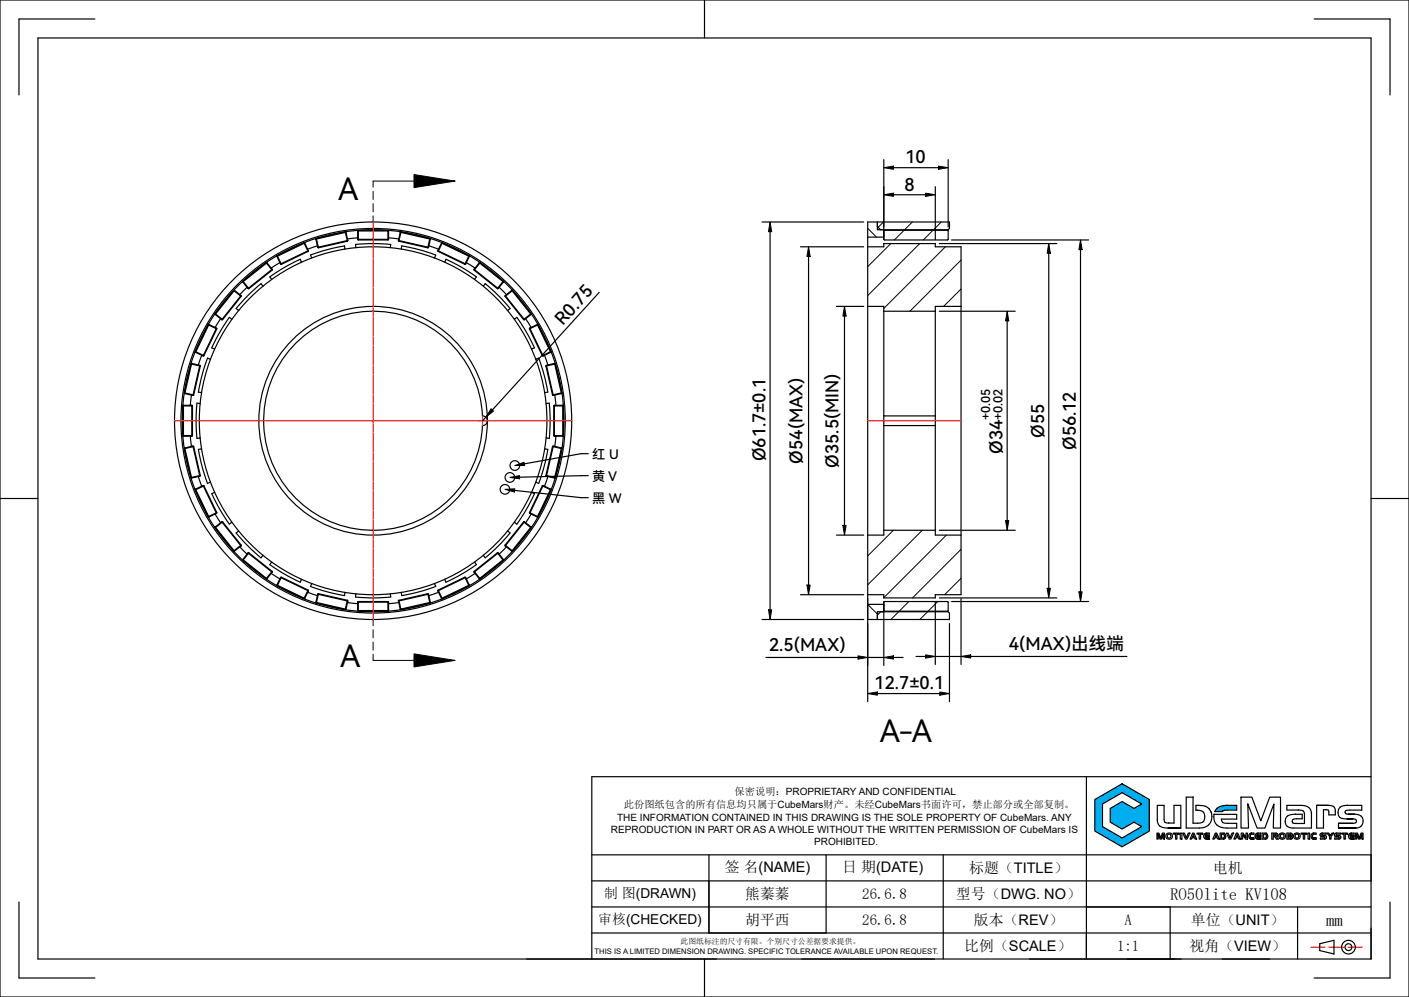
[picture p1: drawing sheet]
<svg xmlns="http://www.w3.org/2000/svg" width="297mm" height="210mm" viewBox="0 0 297 210" stroke-linecap="round" stroke-linejoin="round" font-family="sans-serif">
<!-- layer: 0 -->
<g fill="none" stroke="#000" stroke-width=".25">
<path d="M186.3 33.6v16.9M188.3 35.3h9.5M197.1 39.3v11.2M199.9 33.6v14.2M51.2 59.4l1.1 1.4M51.2 59.3l-.1 .1M51.2 59.2v.2M56.1 55.3h.2M56.3 55.3l-5.1 4.1M56.3 55.3l1.1 1.4M56.3 55.2l-.1 .1M57.3 58.8h-.1"/>
<path d="M57.3 56.9l-1.2-1.6-4.9 3.9 1.3 1.6M57.3 56.9l-4.8 3.9M57.4 56.7l-5.1 4.1M57.4 56.7l-.1 .2M58.3 53.9l.8 1.7M59 55.3l-1.8 1.2M59.1 55.6l.2 .1M63.5 55.2l-.2-.6-3 1.5-3.4 2.2 .3 .5M64.1 51.1l.8 1.9M64.1 51.1l-5.7 2.7 .9 1.9M64.1 51.1l.1 .1-5.8 2.8v-.2M64.2 51.1l.8 1.7"/>
<path d="M64.9 53l-5.6 2.7M65 52.8l-5.9 2.8M65 52.8l-.1 .2M65.7 54.2v.1M66.5 50.3l.5 1.8M66.7 50.2l.4 2M66.9 51.8l-2 .7M67 52.1l.1 .1M72.7 52.5l-.1-.7-3.2 .7-3.9 1.2 .2 .5M72.8 48.8l.4 2M72.8 48.8l-6.1 1.4M72.8 48.8l.1 .1-6.3 1.5 .1-.2"/>
<path d="M72.9 48.8l.4 1.8M73.2 50.8l-6.1 1.4M73.3 50.6l-.1 .2M73.3 50.6l-6.3 1.5M75.1 52.2l-.2-.7 3.3-.2 4.2 .2-.2 .7M75.4 50.4l.1 .1M75.4 50.1l-2.2 .2M75.4 50.4h6.5M75.4 48.5v1.9M75.5 48.5l-.1 .1h6.5l-.1-.1M75.5 48.5v2M75.5 48.5h6.3"/>
<path d="M75.5 50.5h6.3M81.8 48.5v2M81.9 50.4l-.1 .1M81.9 50.1l2.1 .2M81.9 48.5v1.9M84 50.6l6.3 1.5M84 50.6l.1 .2M84.1 50.8l6.1 1.4M84.4 48.8l-.4 1.8M84.5 48.8l-.1 .1 6.3 1.5M84.5 48.8l-.4 2M84.5 48.8l6.1 1.4"/>
<path d="M84.6 52.5l.1-.7 4 .9 3.1 1-.2 .6M90.3 52.1l-.1 .1M90.4 51.8l2 .7M90.6 50.2l-.4 2M90.6 50.2l.1 .2M90.7 50.4l-.4 1.7M90.7 50.3v.1M92.3 52.8l.1 .2M92.3 52.8l5.9 2.8M92.4 53l5.6 2.7M93.1 51.1l-.8 1.7M93.2 51.1l-.1 .1 5.8 2.8v-.2"/>
<path d="M93.2 51.1l-.8 1.9M93.2 51.1l5.7 2.7M93.8 55.2l.2-.6 2.9 1.5 3.5 2.2-.4 .5M98.2 55.6l-.2 .1M98.3 55.3l1.8 1.2M98.9 53.8l-.9 1.9M99 53.9l-.8 1.7M99.9 56.7v.2M99.9 56.7l5.1 4.1M99.9 56.9l1.3-1.6 4.9 3.9-1.3 1.6M99.9 56.9l4.9 3.9M101.1 55.2l-1.2 1.5"/>
<path d="M101.2 55.3h-.2l5.1 4.1v-.2M106.2 59.3l-1.2 1.5M160.6 46.8h21.5M162.3 48.8v79.7M168.7 52h13.4M170.4 54v69.2M182.9 52h3.4v-.7h10.8v.7h5.5v73.3h-5.5v.6h-10.8v-.6h-3.4M182.9 49.9h3.4M184.9 46.8v1.6h15l.2-.3v-1.3h-17.2v101M184.9 47.7l.7 .7M186.3 48.6l.1-.1h13.3l.2 .1v1.8l-.2 .1h-13.3l-.1-.1M186.3 48.5h.1"/>
<path d="M188.3 41h6.8M198 51.3h24.8M200.6 50.5h28.9M221.1 53.3v70.6M227.8 52.6v72.1M40.2 76.6h.2l-1.5 6.3-.1-.1M40.3 76.5l1.8 .4M41.1 74.2l1.7 .8M41.2 74l1.8 .9M42.1 76.9l.1 .2M42.1 76.9l-1.4 6.4M42.2 77.1l-2-.4-1.4 6 2 .5"/>
<path d="M42.2 77.1l-1.4 6.1M42.5 74.8l-.7 2.1M43 74.9l-.2 .1M43.9 68.4l.1-.1-2.8 5.9-.1-.1M43.9 68.3l1.7 .8M44.3 75.6l-.6-.2-1.2 4-.7 3.2 .7 .1M44.4 75.6l-.1 .1M45.3 66.1l.1 .1M45.4 66.2l1.3 1.1M45.4 66.2h-.1M45.6 69.1l.1 .2M45.6 69.1l-2.8 5.9"/>
<path d="M45.7 69.3l-1.8-.9-2.7 5.6M45.7 69.3l-2.7 5.6M46.5 67.1l-1.2 1.9M46.9 67.3h-.2M48.9 67.3l-.6-.5-2.2 3.5-1.5 3 .7 .2M49.4 61.2h-.2M49.4 61.2l-4 5M49.4 61.2l1.4 1.1M49.4 61.1l-.1 .1M50.8 62.3l-4.1 5M50.8 62.3v.1M50.8 62.4l-1.6-1.2-3.9 4.9 1.6 1.2"/>
<path d="M50.8 62.4l-3.9 4.9M52.1 60.5l-1.6 1.5M52.3 60.8h.2M55.4 60.3l-.4-.6-2.4 2.2-2.8 3.1 .5 .4M62.3 72.4a23.1 23.1 0 0 1 24.7-5.3 23.1 23.1 0 0 1 14.7 20.5 1.02 1.02 0 0 1 1 1 1.02 1.02 0 0 1-1 1 23.1 23.1 0 0 1-32.3 20.2 23.1 23.1 0 0 1-7.1-37.4zM101.9 60.3l.4-.6 2.4 2.2 2.8 3.1-.5 .4M105 60.8h-.2M105.2 60.5l1.5 1.5M106.5 62.4l1.6-1.2 3.9 4.9-1.6 1.2M106.5 62.4l3.9 4.9M106.5 62.3v.1M106.5 62.3l4.1 5"/>
<path d="M108 61.1l-1.5 1.2M108 61.2h-.1l4 5 .1-.1M108.4 67.3l.5-.5 1.9 2.8 1.9 3.7-.7 .2M110.4 67.3h.2M110.8 67.1l1.2 1.9M111.6 69.3l1.8-.9 2.7 5.6M111.6 69.3l2.7 5.6M111.7 69.1l-.1 .2M111.7 69.1l2.8 5.9M112 66.2l-1.4 1.1M112.9 75.7l.7-.3 1 3.2 .9 4-.7 .1M113.4 68.3l-1.7 .8"/>
<path d="M113.4 68.4l-.1-.1 2.8 5.9 .1-.1M114.3 74.9l.2 .1M114.8 74.8l.7 2.1M115.1 77.1l2-.4 1.3 6-1.9 .5M115.1 77.1l1.4 6.1M115.2 76.9l-.1 .2M115.2 76.9l1.4 6.4M116.1 74l-1.8 .9M116.2 74.2l-1.7 .8M117 76.5l-1.8 .4M117.1 76.6h-.2l1.4 6.3 .2-.1M126.3 61.6l-22.5 24.8"/>
<path d="M176.3 64.5h5.8M178 66.6v44.1M182.9 64.5h3.4v48.2h-3.4M186.3 65.6h10.8M198 65.6h16M202.6 64.5h-5.5v48.2h5.5M212.3 67.6v42.1M38.5 91.7h2.1M38.5 85.5l.2-.1v6.5l-.2-.1M38.5 85.4h1.9M38.5 91.9h1.9M38.8 82.9l1.9 .4"/>
<path d="M38.8 94.5l.1-.2 1.5 6.4-.2-.1M38.8 94.5l1.4 6.1M40.1 91.9l.3 2.1M40.4 83.2l-.3 2.2M40.4 85.4l.2 .1M40.4 85.4v6.5M40.6 91.7l-.2 .2M40.6 85.5h-2.1v6.2M40.6 85.5v6.2M40.7 94l.1 .1M40.7 94l1.4 6.3M40.7 94l-1.9 .4"/>
<path d="M40.8 83.2l-.1 .1M40.8 94.1l-2 .4M40.8 94.1l1.4 6M42.2 85l-.7-.1-.2 3.3 .2 4.1 .7-.1M42.5 94.6h-.7l.7 3.3 1.2 3.9 .7-.3M102.4 87.9l-.7 .7M114.8 94.6h.7l-.7 3.3-1.2 3.9-.6-.2M115.1 85l.7-.1 .2 4.1-.2 3.3-.7-.1M116.5 83.2l.1 .1M116.5 94.1l1.9 .4M116.5 94.1l-1.4 6M116.6 94l-1.4 6.3"/>
<path d="M116.6 94l1.9 .4M116.6 94l-.1 .1M116.7 91.7l.2 .2M116.7 85.5h2.1v6.2M116.7 91.7h2.1M116.7 85.5v6.2M116.9 85.4l-.2 .1M116.9 85.4h1.9M116.9 91.9h1.9M116.9 85.4v6.5M116.9 83.2l.3 2.2M117.2 91.9l-.3 2.1"/>
<path d="M118.4 94.5l-1.3 6.1M118.5 94.5l-.2-.2-1.4 6.4 .2-.1M118.5 82.9l-1.9 .4M118.8 85.5l-.2-.1v6.5l.2-.1M124 95.6h-1.5l-12 2.1M186.3 87.6h10.8M186.3 89.6h10.8M41.1 103.2l.1-.2 2.8 5.9h-.1M41.8 100.4l.7 2M42.1 100.3l-1.8 .4M42.2 100.1l-2 .5M42.2 100.1l-.1 .2"/>
<path d="M42.8 102.3h.2M42.8 102.3l2.8 5.8M42.8 102.3l-1.7 .8M43 102.3l-1.8 .9 2.7 5.6 1.8-.8M43 102.3l2.7 5.7M45.3 103.7l-.7 .3 1.5 2.9 2.2 3.5 .6-.4M45.3 111.2l.1-.2 4 5.1h-.2M45.3 111.2l3.9 4.9 1.6-1.3M45.3 108.3l1.2 1.8M45.6 108.1l-1.7 .9M45.7 108l-.1 .1M46.7 109.9h.2"/>
<path d="M46.7 109.9l-1.4 1.2M46.7 109.9l4.1 5.1M46.9 109.9l-1.6 1.3M46.9 109.9l3.9 4.9M50.3 111.9l-.5 .4 2.2 2.4 3 2.8 .4-.6M50.5 115.2l1.6 1.5M50.8 115l-1.5 1.2M50.8 114.8v.2M51.2 118v-.2l5.1 4.1h-.2M52.3 116.5l-1.2 1.4M52.3 116.5l5.1 4M52.5 116.4l-.2 .1"/>
<path d="M52.5 116.4l-1.3 1.6 4.9 3.9M52.5 116.4l4.8 3.9M57.3 118.4l-.4 .5 2.7 1.8 3.7 1.9 .2-.6M100.1 118.5l.3 .4-3.5 2.2-2.9 1.5-.2-.6M100.1 118.4l-.1 .1M104.8 116.4l.2 .1M104.8 116.4l1.3 1.6-4.9 3.9-1.3-1.6M104.8 116.4l-4.9 3.9M105 116.5l1.1 1.3M105 116.5l-5.1 4M106.1 117.8v.2M106.1 117.8l-5.1 4.1"/>
<path d="M106.2 117.8l-.1 .1M106.5 114.8v.2M106.5 115l1.4 1.1M106.7 115.2l-1.5 1.5M107 111.9l.5 .4-2.8 3-2.4 2.2-.4-.6M108 116.1l-.1 .1M108 116.1h-.1M108.5 103.3l14 1.5h1.5M108.5 110l-.1 .1M110.4 109.9l1.6 1.3M110.4 109.9l-3.9 4.9M110.6 109.9h-.2"/>
<path d="M110.6 109.9l-4.1 5.1M110.6 109.9l1.3 1.1M111.6 108l.1 .1M111.7 108.1l1.7 .9M111.9 111l.1 .2M111.9 111l-4 5.1M112 108.3l-1.2 1.8M112 111.2l-3.9 4.9-1.6-1.3M112 103.7l.7 .3-1.5 2.9-2.3 3.5-.4-.3M112 111l-.1 .1M113 101.5l-.1 .1M114.3 102.3l1.8 .9-2.7 5.6-1.8-.8"/>
<path d="M114.3 102.3l-2.7 5.7M114.5 102.3h-.2M114.5 102.3l-2.8 5.8M114.5 102.3l1.7 .8M115.1 100.1l.1 .2M115.1 100.1l2 .5M115.2 100.3l1.8 .4M115.5 100.4l-.7 2M116.2 103.2l-.1-.2-2.8 5.9h.1M124 100.2l-14.5 .3M176.3 112.7h5.8M186.3 111.7h10.8"/>
<path d="M198 111.7h16M57.2 120.8l1.8 1.1M57.3 120.3l-1.2 1.6M57.3 120.3l.1 .2M57.4 120.5l-1.2 1.5M58.4 123.4v-.2l5.8 2.9h-.1M59.1 121.6l5.9 2.9M59.1 121.6l-.8 1.7M59.3 121.6h-.2M59.3 121.6l-.9 1.8 5.7 2.7M59.3 121.6l5.6 2.7M64.9 124.8l2 .7"/>
<path d="M64.9 124.3l-.8 1.8M64.9 124.3l.1 .2M65 124.5l-.8 1.7M65.7 122.9l-.2 .6 3.1 1.1 4 .9 .1-.7M66.7 127l-.1-.1 6.3 1.4-.1 .1M66.7 127l6.1 1.4M67 125.2l6.3 1.4M67 125.2l-.5 1.8M67.1 125.1l-.1 .1M67.1 125.1l-.4 1.9M67.1 125.1l6.1 1.3M73.2 126.4l-.4 2"/>
<path d="M73.2 126.4l.1 .2M73.2 126.9l2.2 .3M73.3 126.6l-.4 1.8M75.1 125.1l-.2 .7 4.2 .1 3.3-.1-.2-.7M75.4 126.8v1.9M75.4 126.8h6.5M75.5 128.7l-.1-.1h6.5l-.1 .1M75.5 126.7l-.1 .1M75.5 126.7v2M75.5 128.7h6.3M75.5 126.7h6.3M81.8 126.7l.1 .1"/>
<path d="M81.8 126.7v2M81.9 126.8v1.9M84 126.6l.4 1.8M84 126.9l-2.1 .3M84.1 126.4l.4 2M84.1 126.4l-.1 .2M90.2 125.1l.4 1.9M90.2 125.1l-6.1 1.3M90.2 125.1l.1 .1M90.3 125.2l.4 1.8M90.3 125.2l-6.3 1.4M90.6 127l-6.1 1.4"/>
<path d="M90.6 127l.1-.1-6.3 1.4 .1 .1M91.6 123l.2 .5-3.9 1.3-3.2 .7-.1-.7M91.6 122.9v.1M92.3 124.5l.8 1.7M92.4 124.3l-.1 .2M92.4 124.3l.8 1.8M92.4 124.8l-2 .7M98 121.6h.2M98 121.6l.9 1.8M98 121.6l-5.6 2.7M98.2 121.6l.7 1.6M98.2 121.6l-5.9 2.9"/>
<path d="M98.9 123.4l-5.7 2.7M98.9 123.2v.2M98.9 123.2l-5.8 2.9h.1M98.9 123.2l.1 .1M99.9 120.5l1.1 1.4M99.9 120.3v.2M100.1 120.8l-1.8 1.1M101 121.9h.2M101.1 121.9l-.1 .1M160.6 130.5h21.5M161.5 138.5h19.4M168.7 125.3h13.4"/>
<path d="M182.9 130.5h17.2v-1.4l-.2-.2h-15v1.6M182.9 127.3h3.4M182.9 138.5h3.4M185.6 128.9l-.7 .6M186.3 126.8l.1-.1h13.3l.2 .1v1.8l-.2 .1h-13.3l-.1-.1M186.3 128.7h.1M186.3 126.8v13.4M188.3 138.5h2.1M193.1 138.3h2M197.1 126.8v13.2M197.1 138.3h5.5M198 125.9h24.8"/>
<path d="M200.1 131.3v16.5M200.6 126.7h28.9M202.6 126.1v13.9M204.6 138.3h32.9M184.9 146.1h13.2"/>
<circle cx="78.6" cy="88.6" r="41.9"/>
<circle cx="78.6" cy="88.6" r="40.5"/>
<circle cx="78.6" cy="88.6" r="40.2"/>
<circle cx="78.6" cy="88.6" r="36.6"/>
<circle cx="78.6" cy="88.6" r="24.1"/>
<circle cx="108.5" cy="98.1" r="1.02"/>
<circle cx="106.4" cy="103.1" r="1.02"/>
<circle cx="107.5" cy="100.6" r="1.02"/>
</g>
<g fill="none" stroke="#000" stroke-width=".21">
<path d="M87.3 36.8l8.6 1.3-8.6 1.4zM95.9 38.1h-17.3v1.3M186.3 35.3l2-.3v.7zM197.8 35l2.1 .3-2.1 .4zM78.6 40.3v1.7M78.6 42.9v1.7M78.6 45.5v1.3M162.3 46.8l.4 2h-.7zM170.4 52l.4 2h-.7zM186.3 41l2-.3v.7zM195.1 40.7l2 .3-2 .4zM221.1 51.3l.3 2h-.7z"/>
<path d="M227.8 50.5l.3 2.1h-.7zM178 64.5l.3 2.1h-.6zM212.3 65.6l.3 2h-.6zM103.5 86.1l.5 .5-1.6 1.3zM108.5 98.1l2-.7 .1 .6zM106.4 103.1l2.1-.1-.1 .6zM107.5 100.6l2-.4v.7zM177.7 110.7h.6l-.3 2zM212 109.7h.6l-.3 2zM78.6 130.5v1.3M78.6 132.6v1.8M78.6 135.2v1.7"/>
<path d="M78.6 137.8v1.3h17.3M87.3 137.7l8.6 1.4-8.6 1.4zM162 128.5h.7l-.4 2zM170.1 123.2h.7l-.4 2.1zM180.9 138.1l2 .4-2 .3zM186.3 138.5l2-.4v.7zM195.1 137.9l2 .4-2 .3zM202.6 138.3l2-.4v.7zM220.7 123.9h.7l-.3 2zM227.4 124.7h.7l-.3 2zM182.9 146.1l2-.4v.7zM198.1 145.7l2 .4-2 .3z"/>
</g>
<g fill="#000">
<path d="M87.3 36.8l8.6 1.3-8.6 1.4zM186.3 35.3l2-.3v.7zM197.8 35l2.1 .3-2.1 .4zM162.3 46.8l.4 2h-.7zM170.4 52l.4 2h-.7zM186.3 41l2-.3v.7zM195.1 40.7l2 .3-2 .4zM221.1 51.3l.3 2h-.7zM227.8 50.5l.3 2.1h-.7zM178 64.5l.3 2.1h-.6zM212.3 65.6l.3 2h-.6zM103.5 86.1l.5 .5-1.6 1.3z"/>
<path d="M108.5 98.1l2-.7 .1 .6zM106.4 103.1l2.1-.1-.1 .6zM107.5 100.6l2-.4v.7zM177.7 110.7h.6l-.3 2zM212 109.7h.6l-.3 2zM87.3 137.7l8.6 1.4-8.6 1.4zM162 128.5h.7l-.4 2zM170.1 123.2h.7l-.4 2.1zM180.9 138.1l2 .4-2 .3zM186.3 138.5l2-.4v.7zM195.1 137.9l2 .4-2 .3zM202.6 138.3l2-.4v.7z"/>
<path d="M220.7 123.9h.7l-.3 2zM227.4 124.7h.7l-.3 2zM182.9 146.1l2-.4v.7zM198.1 145.7l2 .4-2 .3z"/>
</g>
<!-- layer: VhF -->
<g fill="none" stroke="#000" stroke-width=".21">
<path d="M182.9 48.1l1.9 1.8M186.2 46.8l-1.1 1.1M187.8 51.3l-4.9 4.9M190.6 48.5l-2.1 2M192.3 46.8l-1.6 1.6M193.9 51.3l-11 11M196.7 48.5l-2.1 2M198.4 46.8l-1.6 1.6M199.3 52l-13 13M202.6 54.8l-10.8 10.8M202.6 60.9l-3.7 3.6M188.3 111.7l-5.4 5.4"/>
<path d="M194.4 111.7l-11.5 11.5M199.5 112.7l-13.2 13.2M202.6 115.7l-10.3 10.2M182.9 127.3l2 2M189.4 128.9l-1.6 1.6M191.6 126.7l-2.1 2M195.5 128.9l-1.6 1.6M197.7 126.7l-2.1 2M200.1 130.3l-.1 .2M202.6 121.8l-3.5 3.5"/>
</g>
<!-- layer: 0 -->
<g fill="none" stroke="#f00" stroke-width=".25">
<path d="M78.6 46.8v1.1M78.6 48.1v.2M78.6 48.4v1M78.6 49.6v.2M78.6 49.9v1.1M78.6 51.1v.2M78.6 51.5v1M78.6 52.7v.1M78.6 53v1M78.6 54.2v.2M78.6 54.5v1M78.6 55.7v.2"/>
<path d="M78.6 56.1v1M78.6 57.2v.2M78.6 57.6v1M78.6 58.8v.1M78.6 59.1v1M78.6 60.3v.2M78.6 60.6v1.1M78.6 61.8v.2M78.6 62.2v1M78.6 63.3v.2M78.6 63.7v1M78.6 64.9v.1"/>
<path d="M78.6 65.2v1M78.6 66.4v.2M78.6 66.7v1.1M78.6 67.9v.2M78.6 68.3v1M78.6 69.5v.1M78.6 69.8v1M78.6 71v.2M78.6 71.3v1M78.6 72.5v.2M78.6 72.8v1.1M78.6 74v.2"/>
<path d="M78.6 74.4v1M78.6 75.6v.1M78.6 75.9v1M78.6 77.1v.2M78.6 77.4v1M78.6 78.6v.2M78.6 79v1M36.8 88.6h1.1M38.1 88.6h.2M38.4 88.6h1.1M39.6 88.6h.2M40 88.6h1"/>
<path d="M41.2 88.6h.1M41.5 88.6h1M42.7 88.6h.2M43 88.6h1M44.2 88.6h.2M44.6 88.6h1M45.7 88.6h.2M46.1 88.6h1M47.3 88.6h.1M47.6 88.6h1M48.8 88.6h.2M49.1 88.6h1.1"/>
<path d="M50.3 88.6h.2M50.7 88.6h1M51.8 88.6h.2M52.2 88.6h1M53.4 88.6h.1M53.7 88.6h1M54.9 88.6h.2M55.2 88.6h1.1M56.4 88.6h.2M56.8 88.6h1M58 88.6h.1M58.3 88.6h1"/>
<path d="M59.5 88.6h.1M59.8 88.6h1M61 88.6h.2M61.3 88.6h1.1M62.5 88.6h.2M62.9 88.6h1M64.1 88.6h.1M64.4 88.6h1M65.6 88.6h.2M65.9 88.6h1M67.1 88.6h.2M67.5 88.6h1"/>
<path d="M68.6 88.6h.2M69 88.6h1M70.2 88.6h.1M70.5 88.6h1M71.7 88.6h.2M72 88.6h1M73.2 88.6h.2M73.6 88.6h1M74.7 88.6h.2M75.1 88.6h1M76.3 88.6h.1M76.6 88.6h1"/>
<path d="M77.8 88.6h.2M78.1 88.6h1.1M78.6 80.1v.2M78.6 80.5v1M78.6 81.7v.1M78.6 82v1M78.6 83.2v.2M78.6 83.5v1.1M78.6 84.7v.2M78.6 85.1v1M78.6 86.2v.2M78.6 86.6v1"/>
<path d="M78.6 87.8v.1M78.6 88.1v1M78.6 89.3v.2M78.6 89.6v1.1M78.6 90.8v.2M78.6 91.2v1M78.6 92.4v.1M78.6 92.7v1M78.6 93.9v.2M78.6 94.2v1M78.6 95.4v.2M78.6 95.7v1.1"/>
<path d="M78.6 96.9v.2M78.6 97.3v1M78.6 98.5v.1M78.6 98.8v1M78.6 100v.2M79.3 88.6h.2M79.7 88.6h1M80.9 88.6h.1M81.2 88.6h1M82.4 88.6h.1M82.7 88.6h1M83.9 88.6h.2"/>
<path d="M84.2 88.6h1.1M85.4 88.6h.2M85.8 88.6h1M87 88.6h.1M87.3 88.6h1M88.5 88.6h.2M88.8 88.6h1M90 88.6h.2M90.4 88.6h1M91.5 88.6h.2M91.9 88.6h1M93.1 88.6h.1"/>
<path d="M93.4 88.6h1M94.6 88.6h.2M94.9 88.6h1M96.1 88.6h.2M96.5 88.6h1M97.6 88.6h.2M98 88.6h1M99.2 88.6h.1M99.5 88.6h1M100.7 88.6h2.9M101.7 87.6v.8M101.7 88.5v.2"/>
<path d="M101.7 88.9v.7M103.8 88.6h.1M104.1 88.6h1M105.3 88.6h.1M105.6 88.6h1M106.8 88.6h.2M107.1 88.6h1.1M108.3 88.6h.2M108.7 88.6h1M109.9 88.6h.1M110.2 88.6h1M111.4 88.6h.2"/>
<path d="M111.7 88.6h1M112.9 88.6h.2M113.3 88.6h1M114.4 88.6h.2M114.8 88.6h1M116 88.6h.1M116.3 88.6h1M117.5 88.6h.2M117.8 88.6h1M119 88.6h.2M119.4 88.6h1.1M182.9 88.6h1.2"/>
<path d="M184.3 88.6h.1M184.6 88.6h1M185.8 88.6h.2M186.1 88.6h1M187.3 88.6h.2M187.7 88.6h1M188.8 88.6h.2M189.2 88.6h1M190.4 88.6h.1M190.7 88.6h1M191.9 88.6h.2M192.2 88.6h1"/>
<path d="M193.4 88.6h.2M193.8 88.6h1M194.9 88.6h.2M195.3 88.6h1M196.5 88.6h.1M196.8 88.6h1M198 88.6h.2M198.3 88.6h1.1M199.5 88.6h.2M199.9 88.6h1M201.1 88.6h.1M201.4 88.6h1.2"/>
<path d="M78.6 100.3v1M78.6 101.5v.2M78.6 101.9v1M78.6 103v.2M78.6 103.4v1M78.6 104.6v.1M78.6 104.9v1M78.6 106.1v.2M78.6 106.4v1.1M78.6 107.6v.2M78.6 108v1M78.6 109.1v.2"/>
<path d="M78.6 109.5v1M78.6 110.7v.1M78.6 111v1M78.6 112.2v.2M78.6 112.5v1.1M78.6 113.7v.2M78.6 114.1v1M78.6 115.3v.1M78.6 115.6v1M78.6 116.8v.2M78.6 117.1v1M78.6 118.3v.2"/>
<path d="M78.6 118.6v1.1M78.6 119.8v.2M78.6 120.2v1M78.6 121.4v.1M78.6 121.7v1M78.6 122.9v.2M78.6 123.2v1M78.6 124.4v.2M78.6 124.8v1M78.6 125.9v.2M78.6 126.3v1M78.6 127.5v.1"/>
<path d="M78.6 127.8v1M78.6 129v.2M78.6 129.3v1.2"/>
</g>
<g fill="none" stroke="#000" stroke-width=".25">
<path d="M0 0h297v210h-297zM148.5 0v8M8 8h281v194h-281zM20 4h-16v16M277 4h16v16M0 105h8M289 105h8M229 163.6v38.4M289 163.6h-164.3v38.4M4 190v16h16M124.7 196.5h164.3M124.7 191h164.3"/>
<path d="M124.7 185.5h164.3M124.7 180.1h164.4M149.4 180.1v16.4M174.1 180.1v16.4M198.8 180.1v21.9M246.7 191v11M273.5 191v11M278.2 198.8l3-.7v2.8l-3-.7zM293 190v16h-16M148.5 202v8"/>
<circle cx="284.2" cy="199.5" r="1.44"/>
<circle cx="284.2" cy="199.5" r=".72"/>
</g>
<path d="M276.3 199.5h3M280.1 199.5h3.3M284.2 199.5h2.9" fill="none" stroke="#f00" stroke-width=".25"/>
<path d="M230.8 168.4v6.6l2.9 1.7 2.8 1.7 5.8-3.4v-6.6l-2.9-1.7-2.9-1.6zM232.4 169.3l4.1-2.3 2.1 1.1 2.1 1.2-1.7 1-2.5-1.5-1.2 .8-1.3 .7v2.9l2.5 1.4 2.5-1.4 1.7 .9-4.2 2.4-2-1.2-2.1-1.2z" fill-rule="evenodd" fill="#00aeef"/>
<path d="M243.9 172.7a1.75 1.75 0 0 0 2.3 1.7M245.4 172.6l.2 .6 .7 .2M252.4 170.7a1.4 1.4 0 0 1 1.5 .9 1.4 1.4 0 0 1-.7 1.7l-.7 .1M252.7 169.6l1.3 .2M255.3 171.1a2.4 2.4 0 0 1-2.5 3.3" fill="none" stroke="#000" stroke-width=".25"/>
<path d="M256.4 170.4a2.83 2.83 0 0 1 2.2-.8h2.1v1h-2.3l-.8 .3h-1.5z" fill-rule="evenodd" fill="#00aeef"/>
<g fill="none" stroke="#000" stroke-width=".25">
<path d="M253.8 176.5l.2 .2M254.1 176.2v.1M254.2 176.3l-.1 .1M254.3 176.4l-.1 .1M254.3 176.5h.1M254.3 175.5a.58 .58 0 0 0-.6 .6M254.4 175.7l-.3 .3M255.9 172a2.29 2.29 0 0 0 2.7 2.4M257.4 172.5l.3 .7 1.1 .2M257.8 175.7a.47 .47 0 0 1 .1 .8M258.1 175.5a.71 .71 0 0 1-.1 1.2M258.6 169.6a3 3 0 0 0-2 .6"/>
<path d="M258.8 170.6l-1.1 .2M263.5 175.5a.71 .71 0 0 0 .1 1.2M263.8 175.7a.45 .45 0 0 0 0 .8M264.6 176.5l.3 .2M264.9 176.2v.1M265 176.3l-.1 .1M265.1 176.4l-.1 .1M265.1 176.5h.1M265.2 175.5a.58 .58 0 0 0-.6 .6M265.2 175.7l-.3 .3M266.7 175.7a.47 .47 0 0 1 0 .8M266.9 175.5a.71 .71 0 0 1 0 1.2"/>
<path d="M268.8 175.7a.18 .18 0 0 1 .2 .2 .18 .18 0 0 1-.2 .1M269 175.5a.38 .38 0 0 1 .4 .3 .38 .38 0 0 1-.3 .4M271.9 175.7l.2 .2-.1 .1M272 175.5a.33 .33 0 0 1 .4 .2 .33 .33 0 0 1-.2 .4l.2 .3M272.1 176.2l-.1 .1M272.1 176.3l-.1 .2M273.1 171.5h-.6a1.45 1.45 0 0 0-1.6 1.5 1.45 1.45 0 0 0 1.7 1.4M273.3 172.5h-.5a.49 .49 0 0 0-.4 .3 .49 .49 0 0 0 .1 .6l.7 .1M273.7 170.6l.6 .1a.68 .68 0 0 1 .7 .7M274.2 169.6a1.81 1.81 0 0 1 2.2 1.8M276.7 175.5a.71 .71 0 0 0 0 1.2M276.9 175.7a.45 .45 0 0 0 0 .8"/>
<path d="M278.7 175.9l.1 .1M278.7 175.5l-.4 .2 .1 .4M278.8 175.7l-.2 .2M279 176.2l.2 .2-.1 .1M279.2 176a.38 .38 0 0 1 .4 .4 .38 .38 0 0 1-.4 .3M279.5 170.6h.5l.1 .4M279.9 169.6a1.15 1.15 0 0 1 1.6 1.2M281.7 175.9l.1 .1M281.7 175.5l-.4 .2 .1 .4M281.8 175.7l-.1 .2M282 176.2l.3 .2-.2 .1M282.2 176a.38 .38 0 0 1 .4 .4 .38 .38 0 0 1-.4 .3"/>
<path d="M284 169.6a1.51 1.51 0 0 0-1.8 .8 1.51 1.51 0 0 0 .5 1.9l1.2 .2M284.3 176.5l.2 .2M284.5 170.6h-.3a.46 .46 0 0 0-.6 .3 .46 .46 0 0 0 .3 .6h.3M284.6 176.2v.1M284.7 176.3l-.1 .1M284.8 176.4l-.1 .1M284.8 176.5h.1M284.9 175.5a.58 .58 0 0 0-.7 .6M284.9 175.7l-.3 .3M285.2 172.5h.3a.44 .44 0 0 1 .4 .5 .44 .44 0 0 1-.4 .4h-.3M285.5 171.5a1.48 1.48 0 0 1 1.8 1.3 1.48 1.48 0 0 1-1.5 1.6"/>
<circle cx="246.4" cy="176.1" r=".69"/>
<circle cx="246.5" cy="176.1" r=".42"/>
<circle cx="270.2" cy="176.1" r=".41"/>
<circle cx="270.3" cy="176.1" r=".7"/>
<circle cx="273.3" cy="176.1" r=".41"/>
<circle cx="273.4" cy="176.1" r=".7"/>
</g>
<g fill="none" stroke="#000" stroke-width=".25">
<path d="M230.8 168.4l5.7-3.3 2.9 1.6 2.9 1.7v6.6l-5.8 3.4-2.8-1.7-2.9-1.7zM232.4 169.3l4.1-2.3 2.1 1.1 2.1 1.2-1.7 1-2.5-1.5-1.2 .8-1.3 .7v2.9l2.5 1.4 2.5-1.4 1.7 .9-4.2 2.4-2-1.2-2.1-1.2zM243.9 175.5h.4l.4 1 .3-1h.5v1.2h-.3v-.9l-.4 .9h-.3l-.4-.9v.9h-.2zM245.4 172.6v-3h-1.5v3.1M246.3 173.4h1.2v-3.8h1.4v4.8M247.3 175.5h1.3v.2h-.5v1h-.3v-1h-.5zM248.8 175.5h.3v1.2h-.3zM248.9 174.4h-2.7h2.7M249.3 175.5h.3l.5 .9 .4-.9h.3l-.6 1.2h-.3zM251.4 175.5h.3l.5 1.2h-.3l-.1-.2h-.5l-.1 .2h-.3zM251.5 175.8l.2 .4h-.3zM252.3 175.5h1.2v.2h-.4v1h-.3v-1h-.5z"/>
<path d="M252.5 173.4h-1v-5.5h-1.5v6.5h2.8M252.7 169.6h-.6v1.1h.3M253.7 176.1l.1 .4M254 169.8l.9 .6 .4 .7M254 176.7h.3M254.1 176h.8v.2h-.8M254.3 175.5h.6v.2h-.5M254.4 176.5h.5h-.5M254.9 176.7h-.6h.6M254.9 176.5v.2M255.9 172v-.5h4.8v1h-3.3M256.2 175.5h.3l.5 1.2h-.3l-.1-.2h-.5l-.1 .2h-.4z"/>
<path d="M256.3 175.8l.2 .4h-.3zM256.6 170.2l-.5 .7h1.5l.1-.1M257.8 175.7h-.3v.8h.4M258.1 175.5h-.9v1.2h.8M258.5 175.5h.4l.4 .9 .4-.9h.3l-.6 1.2h-.3zM258.6 169.6h2.1v1h-1.9M258.8 173.4h1.9v1h-2.1M260.6 175.5h.3l.6 1.2h-.4l-.1-.2h-.5l-.1 .2h-.3zM260.8 175.8l.1 .4h-.3zM261.6 167.9h2.3l1.9 5 1.8-5h2.3v6.5h-1.5l.1-5.1-1.9 5.1h-1.6l-2-5.1 .2 5.1h-1.6zM261.6 175.5h.4l.6 .9v-.9h.3v1.2h-.4l-.6-.9v.9h-.3zM263.5 175.5h.8v.2h-.5"/>
<path d="M263.6 176.7h.1M263.8 176.5h.5h-.5M264.3 176.7h-.6h.6M264.3 176.5v.2M264.6 176.1v.4M264.9 176.7h.2M264.9 176h.8v.2h-.8M265.2 175.5h.5v.2h-.5M265.2 176.5h.5h-.5M265.7 176.7h-.6h.6M265.7 176.5v.2M266.7 175.7h-.4v.8h.4"/>
<path d="M266.9 175.5h-.9v1.2h.9M268.8 175.7h-.4v.3h.4M269 175.5h-.9v1.2h.3v-.5h.3l.4 .5h.3l-.3-.5M271.9 175.7h-.4v.3h.5M272 176.2h-.5v.3h.5M272 175.5h-.7v1.2h.9l.2-.3M272.4 175.8h.1M273.1 171.5h1.4v1h-1.2M274.2 169.6h-2.9v1h2.4M274.3 175.5h1.2v.2h-.5v1h-.3v-1h-.4zM275 171.4v2.1h-1.8M275 171.4h.1"/>
<path d="M275.7 175.5h.4v1.2h-.4zM276.4 171.4v3h-3.8M276.7 175.5h.7v.2h-.5M276.7 176.7h.2M276.9 176.5h.5h-.5M277.4 176.7h-.5h.5M277.4 176.5v.2M277.5 169.6h2.4h-2.4M277.5 169.6v4.8h1.5v-3.8h.5M278.4 176.1l.2 .1M278.7 175.5h.8v.2h-.7M278.8 176h.4h-.4"/>
<path d="M279 176.2h-.4h.4M279.1 176.5h-.8v.2h.9M279.7 175.5h.4l.3 .5 .4-.5h.3l-.5 .7v.5h-.3v-.5zM281.4 176.1l.3 .1M281.5 170.8v.8h-1.4v-.6M281.7 175.5h.8v.2h-.7M281.8 176h.4h-.4M282 176.2h-.3h.3M282.1 176.5h-.8v.2h.9M282.1 173.4h3.1h-3.1M282.1 173.4v1M282.8 175.5h1.2v.2h-.4v1h-.3v-1h-.5z"/>
<path d="M284 169.6h3v1h-2.5M284.2 171.5h1.3h-1.3M284.2 176.1l.1 .4M284.5 176.7h.3M284.6 176h.8v.2h-.8M284.9 175.5h.5v.2h-.5M284.9 176.5h.5h-.5M285.2 172.5h-1.3h1.3M285.4 176.7h-.6h.6M285.4 176.5v.2M285.7 175.5h.5l.3 1 .4-1h.4v1.2h-.3v-.9l-.3 .9h-.3l-.4-.9v.9h-.3zM285.8 174.4h-3.7h3.7"/>
</g>
<g fill="none" stroke="#000" stroke-width=".21">
<path d="M243.9 172.7h.1M246.3 173.4h.1M251.5 167.9h.1M252.4 170.7h.1M253.7 176.1h.1M254 176.7h.1M254.1 176h.1M254.3 175.5h.1M254.9 170.4h.1M255.3 171.1h.1M255.9 171.5h.1M256.6 170.2h.1"/>
<path d="M257.7 170.8h.1M257.8 175.7h.1M257.9 176.7h.1M258.1 175.5h.1M258.6 169.6h.1M263.6 176.7h.1M263.8 175.5h.1M264.6 176.1h.1M264.9 176.7h.1M264.9 176h.1M265.2 175.5h.1M266.7 175.7h.1"/>
<path d="M266.7 176.7h.1M266.9 175.5h.1M268.8 175.7h.1M269.4 176.7h.1M271.9 175.7h.1M272 176.2h.1M272.1 176.7h.1M272.3 176.6h.1M273.1 171.5h.1M273.2 173.5h.1M273.7 170.6h.1M276.4 171.4h.1"/>
<path d="M276.7 176.7h.1M276.9 175.5h.1M278.4 176.1h.1M278.7 175.5h.1M279.2 176.7h.1M279.5 170.6h.1M281.4 176.1h.1M281.5 170.8h.1M281.7 175.5h.1M282.2 176.7h.1M284 169.6h.1M284.2 176.1h.1"/>
<path d="M284.5 176.7h.1M284.6 176h.1M284.9 175.5h.1"/>
</g>
<g font-size="6.5">
<text x="71.3" y="42.2">A</text>
<text x="71.7" y="140.5">A</text>
<text x="185.5" y="156.3">A-A</text>
</g>
<g font-size="3.7">
<text x="190.8" y="34.4">10</text>
<text x="190.6" y="40.1">8</text>
<text x="118.6" y="68.7" transform="rotate(-48 118.6 68.7)">R0.75</text>
<text x="211.3" y="95.6" transform="rotate(-90 211.3 95.6)">Ø34</text>
<text x="220.1" y="92.2" transform="rotate(-90 220.1 92.2)">Ø55</text>
<text x="226.8" y="94.8" transform="rotate(-90 226.8 94.8)">Ø56.12</text>
<text x="161.3" y="97.2" transform="rotate(-90 161.3 97.2)">Ø61.7±0.1</text>
<text x="169.2" y="97.6" transform="rotate(-90 169.2 97.6)">Ø54(MAX)</text>
<text x="176.7" y="98.5" transform="rotate(-90 176.7 98.5)">Ø35.5(MIN)</text>
<text x="162.1" y="137.2">2.5(MAX)</text>
<text x="212.7" y="137">4(MAX)出线端</text>
<text x="184.3" y="145.2">12.7±0.1</text>
</g>
<text font-size="3.6" x="279.5" y="195">mm</text>
<text font-size="3.5" x="246.6" y="189.5">RO50lite KV108</text>
<g font-size="3.1">
<text x="152.8" y="183.8">签 名(NAME)</text>
<text x="177.5" y="183.7">日 期(DATE)</text>
<text x="204.3" y="183.9">标题（TITLE）</text>
<text x="255.7" y="183.9">电机</text>
<text x="157.1" y="189.4">熊蓁蓁</text>
<text x="181.8" y="189.4">26.6.8</text>
<text x="201.5" y="189.4">型号（DWG. NO）</text>
<text x="157.1" y="194.9">胡平西</text>
<text x="181.8" y="194.9">26.6.8</text>
<text x="205.3" y="194.9">版本（REV）</text>
<text x="237" y="194.9">A</text>
<text x="251" y="194.9">单位（UNIT）</text>
<text x="203.3" y="200.4">比例（SCALE）</text>
<text x="235.5" y="200.4">1:1</text>
<text x="250.7" y="200.4">视角（VIEW）</text>
</g>
<g font-size="2.9">
<text x="127.4" y="189.2">制 图(DRAWN)</text>
<text x="126.1" y="194.7">审核(CHECKED)</text>
</g>
<g font-size="2.8">
<text x="124.8" y="101.3">黄 V</text>
<text x="124.8" y="96.7">红 U</text>
<text x="124.8" y="105.9">黑 W</text>
</g>
<g font-size="2.6">
<text x="208.7" y="88.5" transform="rotate(-90 208.7 88.5)">+0.05</text>
<text x="211.3" y="88.5" transform="rotate(-90 211.3 88.5)">+0.02</text>
</g>
<g font-size="2.2">
<text x="154.9" y="167.5">保密说明：PROPRIETARY AND CONFIDENTIAL</text>
<text x="131.5" y="170.3">此份图纸包含的所有信息均只属于CubeMars财产。未经CubeMars书面许可，禁止部分或全部复制。</text>
</g>
<g font-size="2.1">
<text x="130.1" y="172.8">THE INFORMATION CONTAINED IN THIS DRAWING IS THE SOLE PROPERTY OF CubeMars. ANY</text>
<text x="128.8" y="175.4">REPRODUCTION IN PART OR AS A WHOLE WITHOUT THE WRITTEN PERMISSION OF CubeMars IS</text>
<text x="171.6" y="177.9">PROHIBITED.</text>
</g>
<g font-size="1.6">
<text x="125.3" y="200.9">THIS IS A LIMITED DIMENSION DRAWING. SPECIFIC TOLERANCE AVAILABLE UPON REQUEST.</text>
<text x="143.5" y="198.9">此图纸标注的尺寸有限。个别尺寸公差据要求提供。</text>
</g>
</svg>
